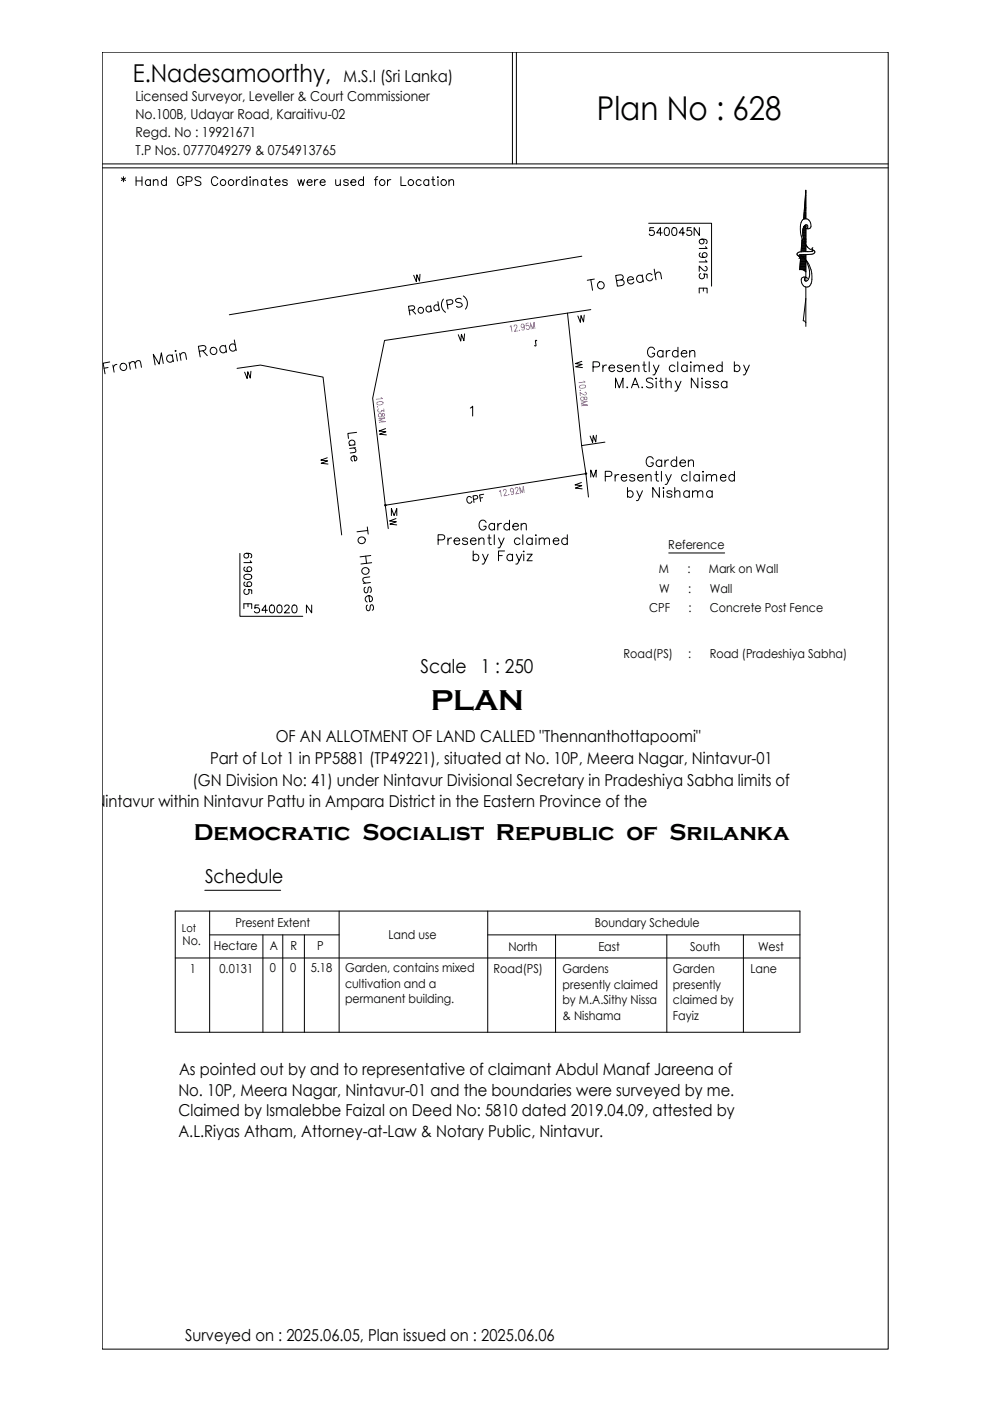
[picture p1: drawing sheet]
<svg xmlns="http://www.w3.org/2000/svg" width="210mm" height="297mm" viewBox="0 0 210 297" stroke-linecap="round" stroke-linejoin="round" font-family="sans-serif">
<!-- layer: BOUND-BW-GEN -->
<path d="M123.4 54.3l-74.8 12.4M50.3 78.1l4.9-.7 13.3 2.6 3.9 33.4M120.3 66.4l3 28.1 .9 5.9 .6 5M125.3 65.6l-43.8 6.6-2.5 12.2 3.3 27.7M124.2 100.4l-42.5 6.7" fill="none" stroke="#000" stroke-width=".21"/>
<!-- layer: BOUNDARY BODY -->
<path d="M21.7 11.1h166.6v274.9h-166.6zM108.6 11.1v23.7M109.5 11.1v23.7M21.7 35.6h166.6M21.7 34.8h166.6" fill="none" stroke="#000" stroke-width=".21"/>
<!-- layer: Boundary Wall -->
<path d="M137.5 47.3h13.4v13.4M50.9 117.3v13.4h13.3M141.8 117.2h11.8" fill="none" stroke="#000" stroke-width=".21"/>
<!-- layer: TEXT-PLAN -->
<g fill="none" stroke="#000" stroke-width=".21">
<path d="M25.7 37.7l.9 .6M26.2 37.5v1M26.6 37.7l-.9 .6M28.9 37.5v1.8M28.9 38.4h1.2M30.1 37.5v1.8M31.9 38.4a.6 .6 0 0 0-.9-.1 .6 .6 0 0 0 0 .9 .6 .6 0 0 0 .9-.1M31.9 38.1v1.2M32.5 38.4l.5-.3 .4 .1 .1 1.1M32.5 38.1v1.2M35.3 38.4a.6 .6 0 0 0-.9-.1 .6 .6 0 0 0 0 .9 .6 .6 0 0 0 .9-.1M35.3 37.5v1.8"/>
<path d="M38.9 37.9a.69 .69 0 0 0-.8-.4 .69 .69 0 0 0-.5 .7v.4a.67 .67 0 0 0 .7 .7 .67 .67 0 0 0 .6-.7h-.4M39.5 38.4h.8a.49 .49 0 0 0 .4-.4 .49 .49 0 0 0-.4-.5h-.8v1.8M42.6 37.7a.7 .7 0 0 0-.7-.3 .7 .7 0 0 0-.6 .5l.2 .3 1 .4 .1 .5a.83 .83 0 0 1-1.3 0M46.2 37.9a.69 .69 0 0 0-.8-.4 .69 .69 0 0 0-.6 .7v.4a.69 .69 0 0 0 .6 .7 .69 .69 0 0 0 .8-.4M50.1 38.1v1.2M50.8 38.1a.61 .61 0 0 0-.7 .5M52.3 38.4a.6 .6 0 0 0-.9-.1 .6 .6 0 0 0 0 .9 .6 .6 0 0 0 .9-.1M52.3 37.5v1.8M53 37.5v.1zM53 38.1v1.2M53.7 38.4l.4-.3 .5 .1 .1 1.1M53.7 38.1v1.2"/>
<path d="M56.4 38.4a.6 .6 0 0 0-.8-.1 .6 .6 0 0 0 0 .9 .6 .6 0 0 0 .8-.1M56.4 38.1v1.2M57.1 38.1h.6M57.3 37.5v1.5l.1 .3h.4M58.3 38.6h1.1a.58 .58 0 0 0-.8-.5 .58 .58 0 0 0-.2 1 .57 .57 0 0 0 1 0M60.9 38.4a.56 .56 0 0 0-1 0l.1 .1 .8 .3 .1 .3a.57 .57 0 0 1-1 0M63.1 38.1l.4 1.2 .3-1.2 .4 1.2 .4-1.2M65.1 38.6h1.1a.57 .57 0 0 0-.8-.5 .57 .57 0 0 0-.2 1 .56 .56 0 0 0 1 0M66.7 38.1v1.2M67.4 38.1a.61 .61 0 0 0-.7 .5M67.9 38.6h1a.58 .58 0 0 0-.8-.5 .58 .58 0 0 0-.1 1 .57 .57 0 0 0 .9 0M71.2 38.1l.1 1.2h.4l.5-.3"/>
<path d="M72.2 38.1v1.2M73.9 38.4a.56 .56 0 0 0-1 0l.1 .1 .8 .3 .1 .3a.57 .57 0 0 1-1 0M74.4 38.6h1.1a.58 .58 0 0 0-.9-.5 .58 .58 0 0 0-.1 1 .57 .57 0 0 0 1 0M77.1 38.4a.6 .6 0 0 0-.9-.1 .6 .6 0 0 0 0 .9 .6 .6 0 0 0 .9-.1M77.1 37.5v1.8M79.4 38.1h.6M80.1 37.5l-.4 .1v.2v1.5M82.2 38.1v1.2M82.9 38.1a.61 .61 0 0 0-.7 .5M85 37.5v1.8h1.1M89.3 38.4a.6 .6 0 0 0-.9-.1 .6 .6 0 0 0 0 .9 .6 .6 0 0 0 .9-.1M90.9 38.4a.6 .6 0 0 0-.9-.1 .6 .6 0 0 0 0 .9 .6 .6 0 0 0 .9-.1"/>
<path d="M90.9 38.1v1.2M91.5 38.1h.6M91.8 37.5v1.5l.1 .3h.3M92.9 37.5v.1zM92.9 38.1v1.2M95.2 38.4l.4-.3 .5 .1 .1 1.1M95.2 38.1v1.2M89 58.2l-.1 1.4-.5-1.3-.1 1.4-.6-1.3M125.3 59.3l.3 2.2M126 59.2l-1.5 .2M131.7 59.3a.6 .6 0 0 1 .6 .5 .6 .6 0 0 1-.4 .7l-1 .2-.4-2.3 1.3-.1a.54 .54 0 0 1 .2 .9l-1.3 .3M133 59.4l1.3-.2a.7 .7 0 0 0-1.1-.4 .7 .7 0 0 0 0 1.2 .69 .69 0 0 0 1.2-.2"/>
<path d="M136.1 58.3l.3 1.5M136.2 58.6a.73 .73 0 0 0-1.1 .1 .73 .73 0 0 0 .2 1 .73 .73 0 0 0 1-.3M138.2 58.2a.73 .73 0 0 0-1 .1 .73 .73 0 0 0 .1 1.1 .73 .73 0 0 0 1.1-.3M138.7 57.1l.4 2.2M138.9 58.2l.5-.5h.5l.4 1.4M22.9 77.9l-.8 .2M23.3 76.7l-1.4 .3 .4 2.3M23.9 77.4l.3 1.5M24.8 77.3a.74 .74 0 0 0-.8 .7M27.4 76.8l.2 1.5M27.4 77.2l.5-.5h.6l.3 1.4M28.6 77l.5-.5h.5l.4 1.4"/>
<path d="M34.6 77.1l-.4-2.3-.4 2.4-1.3-2.1 .4 2.3M36.5 75.2l.3 1.5M36.6 75.5a.73 .73 0 0 0-1.1 .1 .73 .73 0 0 0 .2 1.1 .73 .73 0 0 0 1-.3M37.2 74.3l.1 .1v.1l-.2-.1zM37.4 75l.2 1.5M38.1 74.9l.3 1.5M38.2 75.3l.4-.5h.6l.3 1.4M42.2 74.5l1.3-.3a.53 .53 0 0 0-.1-.9l-1.3 .1 .3 2.3M43 74.4l1 1M47.8 73.2l.2 1.5M47.8 73.5a.73 .73 0 0 0-1 .1 .73 .73 0 0 0 .1 1.1 .73 .73 0 0 0 1.1-.3M49.7 72.1l.4 2.2"/>
<path d="M49.9 73.1a.73 .73 0 0 0-1.1 .1 .73 .73 0 0 0 .2 1.1 .73 .73 0 0 0 1-.3M53.2 78.7l-.1 1.5-.6-1.4-.1 1.5-.5-1.4M86.8 65.8l1-.2 .1-.3-.1-.4-.4-.1-.8 .1 .3 1.9M87.4 65.7l.7 .9M91.3 64.8l.2 1.3M91.3 65.1a.6 .6 0 0 0-.9 .1 .6 .6 0 0 0 .2 .8 .6 .6 0 0 0 .8-.2M92.8 64l.3 1.8M93 64.8a.6 .6 0 0 0-.9 .1 .6 .6 0 0 0 .1 .9 .6 .6 0 0 0 .9-.3M94 63.4a1.91 1.91 0 0 0 .5 2.8M94.8 64.6l.8-.1a.49 .49 0 0 0 .4-.6 .49 .49 0 0 0-.5-.4l-.8 .2 .3 1.8M97.8 63.4a.7 .7 0 0 0-.7-.1 .7 .7 0 0 0-.5 .5l.2 .2 1 .3 .2 .5a.8 .8 0 0 1-1.2 .1M98.2 62.7a1.9 1.9 0 0 1 .5 2.8"/>
<path d="M98.5 70.8l-.1 1.4-.6-1.3-.1 1.4-.5-1.3M125.7 77.8h.9a.55 .55 0 0 0 .5-.6 .55 .55 0 0 0-.5-.5h-.9v2.1M127.8 77.4v1.4M128.6 77.4a.66 .66 0 0 0-.8 .6M129.1 78h1.2a.64 .64 0 0 0-.9-.5 .64 .64 0 0 0-.2 1 .63 .63 0 0 0 1.1 0M132 77.7a.64 .64 0 0 0-1.1 0l.3 .3 .7 .2 .1 .3a.64 .64 0 0 1-1.1 0M132.6 78h1.2a.64 .64 0 0 0-.9-.5 .64 .64 0 0 0-.2 1 .63 .63 0 0 0 1.1 0M134.4 77.8l.5-.4 .5 .1 .1 1.3M134.4 77.4v1.4M136.6 76.7v1.7l.1 .3 .4 .1M137.6 76.7v2.1M138.5 77.4l.6 1.4 .6-1.4"/>
<path d="M139.1 78.8l-.4 .7h-.3M143.1 77.7a.66 .66 0 0 0-1-.1 .66 .66 0 0 0 0 1 .66 .66 0 0 0 1-.1M143.7 76.7v2.1M145.7 77.7a.66 .66 0 0 0-1-.1 .66 .66 0 0 0 0 1 .66 .66 0 0 0 1-.1M145.7 77.4v1.4M146.5 77.4v1.4M147.2 77.8l.5-.4 .5 .1 .1 1.3M147.2 77.4v1.4M148.3 77.8l.5-.4 .5 .1 .1 1.3M150.1 78h1.2a.64 .64 0 0 0-.9-.5 .64 .64 0 0 0-.2 1 .63 .63 0 0 0 1.1 0M153.1 77.7a.66 .66 0 0 0-1-.1 .66 .66 0 0 0 0 1 .66 .66 0 0 0 1-.1M153.1 76.7v2.1"/>
<path d="M155.7 77.7a.66 .66 0 0 1 1-.1 .66 .66 0 0 1 0 1 .66 .66 0 0 1-1-.1M155.7 76.7v2.1M157.7 77.4l.6 1.4 .6-1.4M158.3 78.8l-.3 .6-.4 .1M130.5 82.2v-2.1l.8 2.1 .8-2.1v2.1M133 82v.2l.1-.1M133.9 82.2l.8-2.1 .8 2.1M134.2 81.5h1M136.2 82v.2l.1-.1M138.4 80.4a.78 .78 0 0 0-.7-.3 .78 .78 0 0 0-.6 .5l.1 .3 .8 .3a.5 .5 0 0 1 .4 .4 .5 .5 0 0 1-.2 .5 .93 .93 0 0 1-1.1-.2M139.1 80.1v.2zM139.1 80.8v1.4"/>
<path d="M139.8 80.8h.7M140.1 80.1v1.7l.1 .3 .4 .1M141.2 81.2l.5-.4 .5 .1 .1 1.3M141.2 80.1v2.1M143.2 80.8l.6 1.4 .6-1.4M143.8 82.2l-.4 .7h-.3M148 80.1v2.1l-1.4-2.1v2.1M148.9 80.1v.2zM148.9 80.8v1.4M150.6 81.1a.62 .62 0 0 0-1 0l.2 .3 .7 .2 .1 .3a.62 .62 0 0 1-1 0M152.3 81.1a.62 .62 0 0 0-1.1 0l.3 .3 .7 .2 .1 .3a.62 .62 0 0 1-1.1 0M154.1 81.1a.67 .67 0 0 0-1-.1 .67 .67 0 0 0 0 1 .67 .67 0 0 0 1-.1"/>
<path d="M154.1 80.8v1.4M155.7 99.9v2.1M52.3 117.3a.52 .52 0 0 1 .4 .7 .52 .52 0 0 1-.8 .2 .52 .52 0 0 1 0-.8l.4-.1a.78 .78 0 0 1 1.1 .6l-.3 .4M53.1 118.9l.3 .4h-1.7M77.5 117.9l.2 1.5M77.9 111.7l.2 1.5M78 112.5l-2.3 .3M78.6 117.8l-2.3 .3M78.8 119.3l-2.3 .3M92.9 114.5h.9a.55 .55 0 0 0 .5-.6 .55 .55 0 0 0-.5-.5h-.9v2.1M95 114.1v1.4M95.8 114.1a.68 .68 0 0 0-.8 .6"/>
<path d="M96.3 114.7h1.2a.64 .64 0 0 0-.9-.6 .64 .64 0 0 0-.2 1.1 .63 .63 0 0 0 1.1 0M99.1 114.4a.63 .63 0 0 0-1 0l.3 .3 .6 .2 .1 .3a.62 .62 0 0 1-1 0M99.7 114.7h1.2a.64 .64 0 0 0-.9-.6 .64 .64 0 0 0-.2 1.1 .62 .62 0 0 0 1.1 0M100.3 117.8a.67 .67 0 0 1 1-.1 .67 .67 0 0 1 0 1 .67 .67 0 0 1-1-.1M100.3 116.8v2.1M101.5 114.5l.5-.4 .5 .1 .1 1.3M101.5 114.1v1.4M102.3 117.5l.6 1.4 .6-1.4M102.9 118.9l-.3 .6-.4 .1M103.7 113.4v1.7l.1 .3 .4 .1M104.8 113.4v2.1M105.7 114.1l.6 1.4 .6-1.4"/>
<path d="M105.7 117.8h.8M106.3 115.5l-.3 .6h-.4M107 116.8h-1.3v2.1M108.7 117.8a.67 .67 0 0 0-1-.1 .67 .67 0 0 0 0 1 .67 .67 0 0 0 1-.1M108.7 117.5v1.4M109.5 117.5l.6 1.4 .5-1.4M110.1 118.9l-.3 .6-.4 .1M110.3 114.4a.67 .67 0 0 0-1-.1 .67 .67 0 0 0 0 1 .67 .67 0 0 0 1-.1M110.8 113.4v2.1M110.9 116.9h.2zM111.1 117.5v1.4M111.7 117.5h1.1l-1.1 1.4h1.1"/>
<path d="M112.8 114.4a.67 .67 0 0 0-.9-.1 .67 .67 0 0 0 0 1 .67 .67 0 0 0 .9-.1M112.8 114.1v1.4M113.6 114.1v1.4M114.3 114.5l.5-.4 .5 .1 .1 1.3M114.3 114.1v1.4M115.4 114.5l.5-.4 .5 .1 .1 1.3M117.3 114.7h1.2a.64 .64 0 0 0-.9-.6 .64 .64 0 0 0-.2 1.1 .62 .62 0 0 0 1.1 0M120.3 114.4a.67 .67 0 0 0-1-.1 .67 .67 0 0 0 0 1 .67 .67 0 0 0 1-.1M120.3 113.4v2.1M123.3 102.3l-1.4 .5 1.5 .2-1.4 .5 1.4 .1M125.3 101.2v-1.6l.5 1.6 .6-1.6v1.6M128.3 101h.9a.55 .55 0 0 0 .5-.5 .55 .55 0 0 0-.5-.6h-.9v2.1"/>
<path d="M130.4 100.6v1.4M131.2 100.6a.68 .68 0 0 0-.8 .6M131.7 101.2h1.2a.64 .64 0 0 0-.9-.5 .64 .64 0 0 0-.2 1 .63 .63 0 0 0 1.1 0M133 104.3a.67 .67 0 0 1 1 0 .67 .67 0 0 1 0 .9 .67 .67 0 0 1-1-.1M133 103.4v2M134.6 100.9a.63 .63 0 0 0-1.1 0l.3 .3 .7 .2 .1 .3a.64 .64 0 0 1-1.1 0M135 104.1l.6 1.3 .6-1.3M135.6 105.4l-.3 .6-.4 .1M139.8 103.4v2l-1.4-2v2M140.7 103.4v.2zM140.7 104.1v1.3M141.7 102l-.4 .7h-.3"/>
<path d="M142.5 104.3a.63 .63 0 0 0-1.1 0l.1 .2 .9 .3 .1 .3a.63 .63 0 0 1-1.1 0M143.1 104.5l.5-.4 .5 .1 .1 1.2M143.1 103.4v2M146.1 104.3a.67 .67 0 0 0-.9 0 .67 .67 0 0 0 0 .9 .67 .67 0 0 0 .9-.1M146.1 104.1v1.3M146.8 104.5l.5-.4 .5 .1 .1 1.2M146.8 104.1v1.3M147.9 104.5l.5-.4 .5 .1 .1 1.2M149.8 101l.5-.4 .4 .1 .2 1.3M149.8 100.6v1.4M150.9 101l.5-.4 .4 .1 .1 1.3M151 104.3a.67 .67 0 0 0-1 0 .67 .67 0 0 0 0 .9 .67 .67 0 0 0 1-.1"/>
<path d="M151 104.1v1.3M152.7 101.2h1.2a.64 .64 0 0 0-.9-.5 .64 .64 0 0 0-.2 1 .63 .63 0 0 0 1.1 0M155.7 100.9a.66 .66 0 0 0-1-.1 .66 .66 0 0 0 0 1 .66 .66 0 0 0 1-.1M51.8 122l.6-.3a.71 .71 0 0 1 1 .7 .95 .95 0 0 1-1.7 0zM51.9 120.2a.48 .48 0 0 0-.2 .5 .48 .48 0 0 0 .3 .4 .97 .97 0 0 0 1.4-.4 .52 .52 0 0 0-.5-.5 .52 .52 0 0 0-.6 .4 .52 .52 0 0 0 .5 .6M51.9 123.4a.48 .48 0 0 0-.2 .5 .48 .48 0 0 0 .3 .4 .97 .97 0 0 0 1.4-.4 .52 .52 0 0 0-.5-.6 .52 .52 0 0 0-.6 .5 .52 .52 0 0 0 .5 .6M52 124.9a.59 .59 0 0 0-.2 .9 .59 .59 0 0 0 .9 .1 .59 .59 0 0 0 0-.9l.7 .1v.8M77.5 124.5a.65 .65 0 0 0-.3 .7 .65 .65 0 0 0 .5 .5l.3-.4 .1-.8 .2-.1a.69 .69 0 0 1 .2 1.2M77.9 128.3a.65 .65 0 0 0-.2 .7 .65 .65 0 0 0 .5 .5l.2-.2a1.21 1.21 0 0 1 .4-1.1 .69 .69 0 0 1 .1 1.2M78.2 126.3l.2 1.3a.7 .7 0 0 0 .5-1.1 .7 .7 0 0 0-1.2 0 .69 .69 0 0 0 .1 1.2M78.4 122.3l-1.4 .3v.5l.5 .5M78.5 123.5l-1.5 .2"/>
<circle cx="47.3" cy="38.7" r=".62"/>
<circle cx="49" cy="38.7" r=".62"/>
<circle cx="81" cy="38.7" r=".62"/>
<circle cx="87.1" cy="38.7" r=".62"/>
<circle cx="94.1" cy="38.7" r=".62"/>
<circle cx="26.2" cy="77.8" r=".76"/>
<circle cx="45.3" cy="74.4" r=".76"/>
<circle cx="89.2" cy="65.8" r=".62"/>
<circle cx="127.4" cy="60.5" r=".76"/>
<circle cx="76.7" cy="114.6" r=".75"/>
<circle cx="77.5" cy="121.1" r=".76"/>
</g>
<!-- layer: BOUNDARY Table -->
<g fill="none" stroke="#000" stroke-width=".21">
<path d="M37.2 193.2h132.4v25.7h-132.4zM43.4 188.8h16.1M44.4 198.2h27.5M44.4 193.2v25.7M55.7 198.2v20.7M60 198.2v20.7M64.5 198.2v20.7M71.9 193.2v25.7M103.4 198.2h66.2M103.4 193.2v25.7M117.8 198.2v20.7M141.4 198.2v20.7"/>
<path d="M157.6 198.2v20.7M37.2 203.1h132.4"/>
</g>
<!-- layer: North -->
<g fill="none" stroke="#000" stroke-width=".21">
<path d="M169.4 53.5a.47 .47 0 0 0-.4 .5 .47 .47 0 0 0 .5 .4v-.4h.9M169.5 54.4v.3M169.5 54.7l-.1 .1M169.5 57.1h1.4M169.6 57h1.3M169.6 56.9h1.3M169.6 56.8h1.3M169.6 56.6h1.3M169.6 54.2a4.6 4.6 0 0 1 2.5 3.8M169.6 56.5h1.3M169.6 56.4h1.3M169.6 56.2h1.3"/>
<path d="M169.6 56.1h1.3M169.6 56h1.3M169.7 55.8h1.2M169.7 55.7h1.2M169.7 55.6h1.2M169.7 55.4h1.2M169.7 55.3h1.2M169.7 48.1a5.8 5.8 0 0 0 1.2 3.9h-1M169.7 55.2h1.1M169.7 55.1h1.2M169.7 54.9h1.2M169.7 54.8h1.2"/>
<path d="M169.7 54.7h1.2M169.8 54.5h1.1M169.8 54.4h1.1M169.8 54.3h1.1M169.8 54.1h1.1M169.8 54l-.2 3.2a1.39 1.39 0 0 1 1.3 .4M169.9 53.1h1M169.9 53.2h1M169.9 53h1M169.9 52.8h1M169.9 52.7h1M169.9 52.6h1"/>
<path d="M169.9 52.4h1M169.9 52.3h1M169.9 52.2h1M169.9 51.9h.9M170 51.8h.7M170 51.6h.6M170 51.5h.5M170 51.4h.4M170 51.3h.3M170 51.1l-.2 2.3M170 51.1h.3M170 51h.2"/>
<path d="M170 50.9h.2M170.1 50.6l-.1 .5M170.2 49h.7M170.2 49.1h.7M170.2 49.3h.7M170.2 49.4h.7M170.2 49.1v.8h.7M170.2 48.9h.7M170.2 49.5h.7M170.2 48.8h.7M170.2 49.7h.7M170.2 49.8h.7"/>
<path d="M170.2 48.6h.7M170.2 49.9l.1 .6M170.2 50.1h.7M170.3 50.2h.6M170.3 48.5h.6M170.3 50.3h.6M170.3 48.4h.6M170.3 50.5l.9 1.9M170.3 50.5h.6M170.3 48.2h.6M170.4 57.3h.5M170.4 46.4h.5v-6.1l-.5 6.2"/>
<path d="M170.4 46.2h.5M170.4 48.1h.5M170.4 46.1h.5M170.4 46h.5M170.4 50.8h.5M170.4 45.8h.5M170.4 45.7h.5M170.5 53.4l-1.1 .1M170.5 45.4h.4M170.5 45.6h.4M170.5 53.3l.7 .1M170.5 45.3h.4"/>
<path d="M170.5 50.9h.4M170.5 45.2h.4M170.5 48h.4M170.5 45h.4M170.5 44.8h.4M170.5 44.7h.4M170.5 51.1h.4M170.5 44.5h.4M170.5 44.4h.4M170.6 44.3h.3M170.6 46.4a1.55 1.55 0 0 0-.9 1.7M170.6 46.4a1.27 1.27 0 0 1 1.2 .6 1.27 1.27 0 0 1-.1 1.4l-.6 .1 .1-.1a.4 .4 0 0 0 0-.6 .4 .4 0 0 0-.5 0"/>
<path d="M170.6 44.1h.3M170.6 51.2h.3M170.6 43.9h.3M170.6 47.8h.3M170.6 43.7h.3M170.6 57.4h.3M170.6 43.6h.3M170.6 48.2l.5 .3M170.6 43.5h.3M170.6 54.8l.4 .6M170.6 51.3h.3M170.6 43.3h.3"/>
<path d="M170.6 43.2h.3M170.6 43.1h.3M170.6 47.8l-.2 .2M170.7 42.9h.2M170.7 42.8h.2M170.7 51.4h.2M170.7 42.7h.2M170.7 42.6h.2M170.7 42.4h.2M170.7 42.3h.2M170.7 42.2h.2M170.7 51.6h.2"/>
<path d="M170.7 42h.2M170.7 41.8h.2M170.7 41.9h.2M170.8 41.6h.1M170.8 58.8a.45 .45 0 0 0-.1 .7 .45 .45 0 0 0 .7-.3M170.8 57.5h.1M170.8 41.4h.1M170.8 41.2h.1M170.8 41.1h.1M170.8 41h.1M170.8 40.8h.1M170.8 40.7h.1"/>
<path d="M170.9 41.5h.1M170.9 44h-.3h.3M170.9 54v1.1M170.9 55.2v4.4M170.9 48h-.5l-.2 1.1M170.9 50.7h-.5h.5M170.9 47.7v5.6M170.9 52l.6 .6 .8 .5M171 55.4l.1 .3M171.1 55.7l.3 .7M171.2 59a.79 .79 0 0 0-1.1-.1 .79 .79 0 0 0-.1 1.1l.3 .6 .4 .2M171.3 53.3h-.1"/>
<path d="M171.4 56.4l.1 .4M171.5 56.8l.1 .5M171.6 57.3v1.2l-.2 .7M172.1 58v.3a2.18 2.18 0 0 1-.8 2.5h-.6M172.2 52.7l.5 .5M172.2 52.9l.1 .4M172.3 53.2l-1 .2M172.4 52.5l-.2 .2M172.6 53.7l-.5 .2-1.7 .1M172.7 53.2l.1 .3-.2 .2M170.9 60.9v2.4l-.6 4.7 .3 .1 .3 .3M170.9 63.3v5.9"/>
</g>
<!-- layer: BOUND-OTHER-GEN -->
<g fill="none" stroke="#000" stroke-width=".21">
<circle cx="81.7" cy="107.1" r=".15"/>
<circle cx="124.2" cy="100.4" r=".15"/>
</g>
<!-- layer: TEXT-PLAN -->
<g fill="none" stroke="#f0f" stroke-width=".21">
<path d="M108.1 69.3l.3-.3 .1 1.3M109 69.2l.2-.3h.2l.2 .2-.5 1.2 .7-.1M110.1 70h.1M111.1 69.1l-.1 .3a.36 .36 0 0 1-.4-.1 .36 .36 0 0 1 0-.4 .36 .36 0 0 1 .5-.1v.3a.63 .63 0 0 1-.2 .9l-.3-.2M112 68.5l-.5 .1 .1 .5a.39 .39 0 0 1 .5 0 .39 .39 0 0 1 0 .6 .39 .39 0 0 1-.5-.1M113.4 69.6l-.2-1.3-.2 1.4-.6-1.3 .2 1.4M79.9 85.4l.7-.3 .6 .3a.74 .74 0 0 1-.6 .4 .74 .74 0 0 1-.7-.3zM80.1 86.3h.1M80.2 87.8a.53 .53 0 0 1 .6-.1 .53 .53 0 0 1 .3 .5h.4v-.4l-.2-.2-.2 .1a.49 .49 0 0 1-.3 .6 .49 .49 0 0 1-.6-.1zM80.8 84.3l.3 .2-1.3 .2M81.4 86.7v.5l-.5-.2a.39 .39 0 0 1-.6 .4 .39 .39 0 0 1 0-.7M122.9 81.8l1-.2 .3 .4a.8 .8 0 0 1-1.4 0z"/>
<path d="M123 82.7v.1M123.1 84.3a.53 .53 0 0 1 .6-.1 .53 .53 0 0 1 .3 .5h.3l.1-.2-.1-.3h-.3a.49 .49 0 0 1-.3 .6 .49 .49 0 0 1-.6-.1zM123.2 85.2l1.3-.1-1.3 .5 1.4 .3-1.3 .1M123.8 80.8l.3 .2-1.4 .1M124 83.1l.2 .1 .1 .3-.3 .3-1-.6v.7M105.9 104.2l.2-.3 .2 1.3M106.7 104.1l.2-.3h.3l.1 .2-.5 1.1 .7-.1M107.9 104.8v.1M108.9 103.9l-.1 .3a.36 .36 0 0 1-.6-.3 .36 .36 0 0 1 .6-.2l.1 .2a.63 .63 0 0 1-.3 .9l-.2-.1M109.2 103.7l.2-.3 .2-.1 .2 .3-.1 .4-.4 .7 .8-.1M111.2 104.4l-.3-1.3-.1 1.4-.7-1.3 .3 1.4"/>
</g>
<!-- layer: VIR-CLITCH -->
<path d="M113.8 72.3l-.3-.1 .2 1-.2 .2-.1-.2" fill="none" stroke="#000" stroke-width=".21"/>
<!-- layer: TEXT-LOT -->
<path d="M99.7 86.5l.5-.4v2.1" fill="none" stroke="#000" stroke-width=".21"/>
<text font-size="7" x="126.6" y="25.5">Plan No : 628</text>
<text font-size="6.3" x="91.3" y="150.5">PLAN</text>
<g font-size="5.3">
<text x="136.2" y="76.9">Garden</text>
<text x="135.8" y="100.2">Garden</text>
<text x="100.2" y="113.6">Garden</text>
</g>
<text font-size="5.2" x="28.2" y="17.3">E.Nadesamoorthy,</text>
<text font-size="5" x="41.1" y="178.1">Democratic Socialist Republic of Srilanka</text>
<g font-size="4.9">
<text x="136.5" y="51.2">540045N</text>
<text x="76.6" y="99.1" transform="rotate(-90 76.6 99.1)">Lane</text>
<text x="97.7" y="107.9">CPF</text>
<text x="52.6" y="131.2">540020 N</text>
</g>
<g font-size="4.4">
<text x="150.6" y="63.5" transform="rotate(-90 150.6 63.5)">619125 E</text>
<text x="121.4" y="69.5">W</text>
<text x="79" y="93.5">W</text>
<text x="123.8" y="94.9">W</text>
<text x="81.5" y="112.5">W</text>
</g>
<g font-size="4.1">
<text x="89.2" y="142.7">Scale</text>
<text x="102" y="142.7">1 : 250</text>
<text x="43.5" y="187.2">Schedule</text>
</g>
<g font-size="4">
<text x="120.6" y="79">W</text>
<text x="66.7" y="99.5">W</text>
</g>
<g font-size="3.5">
<text x="72.8" y="17.3">M.S.I (Sri Lanka)</text>
<text x="58.5" y="157.3">OF AN ALLOTMENT OF LAND CALLED &quot;Thennanthottapoomi&quot;</text>
<text x="40.8" y="166.6">(GN Division No: 41) under Nintavur Divisional Secretary in Pradeshiya Sabha limits of</text>
<text x="44.6" y="162.1">Part of Lot 1 in PP5881 (TP49221), situated at No. 10P, Meera Nagar, Nintavur-01</text>
<text x="20.1" y="171.2">Nintavur within Nintavur Pattu in Ampara District in the Eastern Province of the</text>
<text x="38" y="228">As pointed out by and to representative of claimant Abdul Manaf Jareena of</text>
<text x="37.8" y="232.3">No. 10P, Meera Nagar, Nintavur-01 and the boundaries were surveyed by me.</text>
<text x="37.8" y="236.7">Claimed by Ismalebbe Faizal on Deed No: 5810 dated 2019.04.09, attested by</text>
<text x="37.8" y="241.1">A.L.Riyas Atham, Attorney-at-Law &amp; Notary Public, Nintavur.</text>
<text x="39.3" y="284.3">Surveyed on : 2025.06.05, Plan issued on : 2025.06.06</text>
</g>
<g font-size="2.9">
<text x="28.7" y="21.5">Licensed Surveyor, Leveller &amp; Court Commissioner</text>
<text x="28.7" y="25.2">No.100B, Udayar Road, Karaitivu-02</text>
<text x="28.7" y="29">Regd. No : 19921671</text>
<text x="28.7" y="32.9">T.P Nos. 0777049279 &amp; 0754913765</text>
</g>
<g font-size="2.6">
<text x="141.7" y="116.4">Reference</text>
<text x="139.7" y="121.5">M</text>
<text x="139.8" y="125.7">W</text>
<text x="145.7" y="121.5">:</text>
<text x="145.9" y="125.7">:</text>
<text x="150.3" y="121.5">Mark on Wall</text>
<text x="150.5" y="125.7">Wall</text>
<text x="137.6" y="129.8">CPF</text>
<text x="146" y="129.8">:</text>
<text x="150.5" y="129.8">Concrete Post Fence</text>
<text x="132.2" y="139.5">Road(PS)</text>
<text x="145.9" y="139.5">:</text>
<text x="150.5" y="139.5">Road (Pradeshiya Sabha)</text>
<text x="49.9" y="196.5">Present Extent</text>
<text x="126.1" y="196.5">Boundary Schedule</text>
<text x="38.7" y="200.4">No.</text>
<text x="45.3" y="201.3">Hectare</text>
<text x="57.2" y="201.3">A</text>
<text x="61.6" y="201.4">R</text>
<text x="67.3" y="201.4">P</text>
<text x="82.3" y="199">Land use</text>
<text x="107.8" y="201.6">North</text>
<text x="126.9" y="201.6">East</text>
<text x="146.3" y="201.6">South</text>
<text x="160.7" y="201.6">West</text>
<text x="40.2" y="206.2">1</text>
<text x="46.5" y="206.2">0.0131</text>
<text x="57.2" y="206.1">0</text>
<text x="61.5" y="206.1">0</text>
<text x="65.9" y="206.2">5.18</text>
<text x="73.2" y="206.1">Garden, contains mixed</text>
<text x="73.2" y="209.5">cultivation and a</text>
<text x="104.6" y="206.4">Road(PS)</text>
<text x="119.2" y="206.4">Gardens</text>
<text x="119.3" y="209.7">presently claimed</text>
<text x="142.6" y="206.4">Garden</text>
<text x="142.7" y="209.7">presently</text>
<text x="159.1" y="206.4">Lane</text>
<text x="73.2" y="212.7">permanent building.</text>
<text x="119.2" y="212.8">by M.A.Sithy Nissa</text>
<text x="142.7" y="212.9">claimed by</text>
<text x="119.3" y="216.2">&amp; Nishama</text>
<text x="142.7" y="216.2">Fayiz</text>
</g>
<text font-size="2.3" x="38.6" y="197.5">Lot</text>
</svg>
